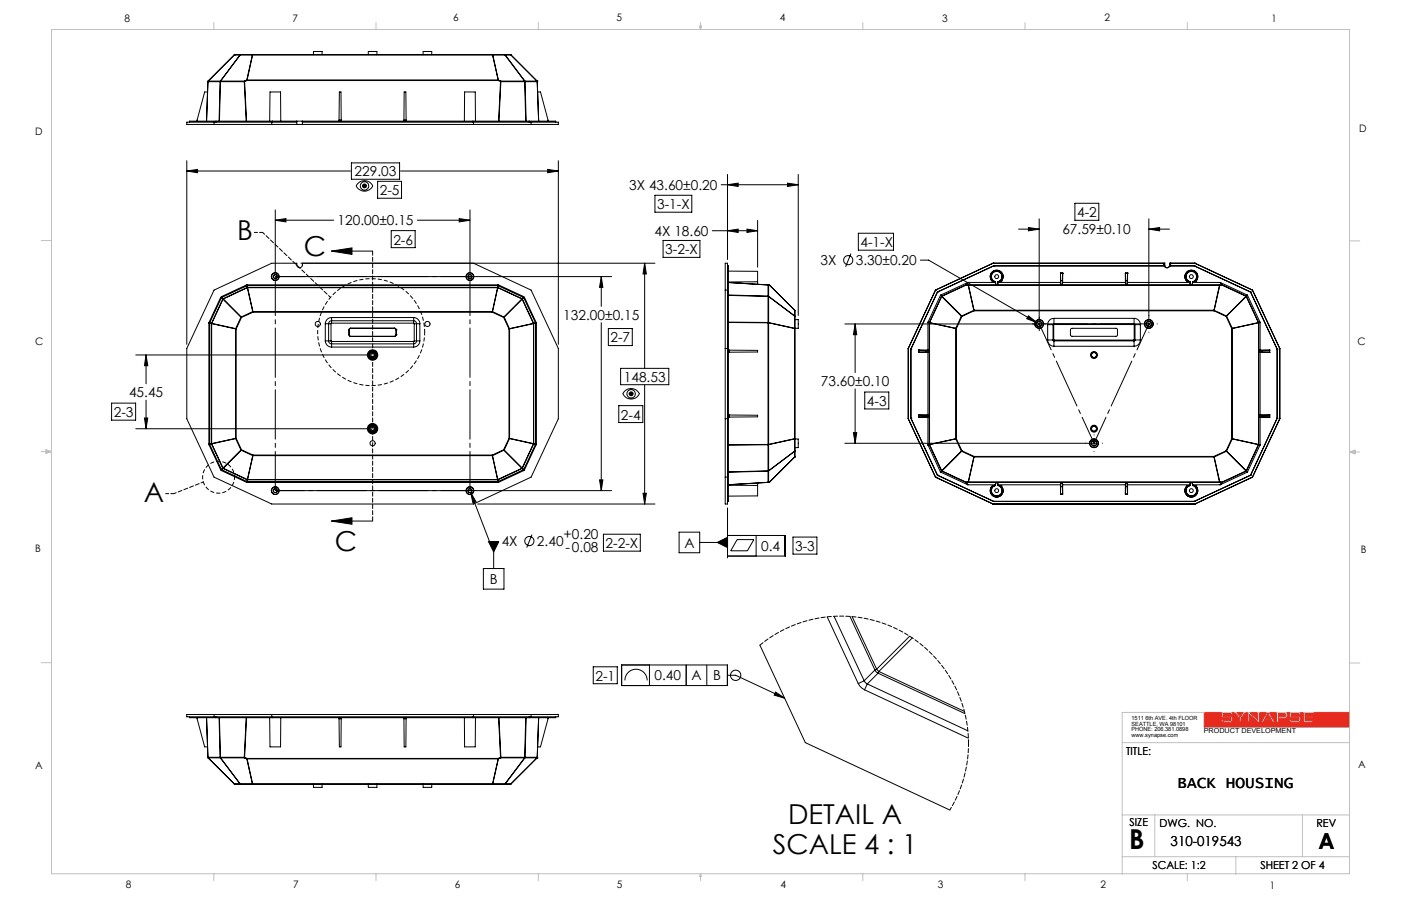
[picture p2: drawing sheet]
<svg xmlns="http://www.w3.org/2000/svg" width="432mm" height="279mm" viewBox="0 0 432 279" stroke-linecap="round" stroke-linejoin="round" font-family="sans-serif">
<path d="M381.1 219.7h2.2l-1.1 1.3zM385.1 219.7h2.6v2.3zM390.8 220l.8 1.5h-1.7zM381.9 222.8v-1.4l-1.5-1.7h-.8l.2 .8h-.5v-.5h-2.3v.9h2l.7 .3v1.3l-.2 .2-2.2 .1-.6-.2-.2-.8h.5v.5h2.3v-.9l-2.5-.1-.3-.7 .2-.9h-5.5v4.5h44.7v-4.5h-11.1v.3h-2.6v.9h2.6v.4h-2.6v1h2.6v.5h-3.1M381.9 222.8h.1M381.9 222.8h.6v-1.4l1.5-1.7h.6v3.1M384.6 222.8h.6l-.1-2.5 2.8 2.5h.3v-3.1h2.2l-1.7 3.1h.6l.4-.8h2.1l.5 .8h.6l-1.7-3.1h2.2v3.1h.6v-1.3l2.5-.1 .2-.5-.2-1.2h1.2l-.2 .9 .3 .7 2.5 .1v.9h-2.3v-.5h-.5l.2 .8 .6 .2 2.2-.1 .2-.2v-1.3l-.7-.3h-2v-.9h2.3v.5h.5l-.2-.8h1.1v3.1M384.6 222.8h.1M394 220h2l.1 .9-2.1 .2zM401.7 222.8h.1" fill="none" stroke="#e62b1e" stroke-width=".31"/>
<g fill="none" stroke="#c0c0c0" stroke-width=".31">
<path d="M15.9 9.1h400v260.4h-400zM65.9 6.9v2.2M115.9 6.9v2.2M165.9 6.9v2.2M215.6 8h.6l-.3 1.1zM215.7 8l.2 1.1M215.9 6.9v2.2M216 8l-.1 1.1M265.9 6.9v2.2M315.9 6.9v2.2M365.9 6.9v2.2M12.7 74.2h3.2"/>
<path d="M415.9 74.3h3.2M12.7 139.3h3.2M14.2 139.1l1.7 .2M14.2 138.7l1.7 .6-1.7 .5zM15.9 139.3l-1.7 .3M415.9 139.4h3.2M415.9 139.4l1.8-.6v1.2zM415.9 139.4l1.8 .3M417.7 139.2l-1.8 .2M12.7 204.4h3.2M415.9 204.5h3.2M415.9 219.7h-70v49.9"/>
<path d="M345.9 229h70M345.9 251.3h70M355.9 251.3v12.9M401.4 251.3v12.9M65.9 269.5v2.1M115.9 269.5v2.1M165.9 269.5v2.1M215.9 269.5v2.1M215.9 269.5l.3 .8h-.6zM265.9 269.5v2.1M315.9 269.5v2.1M345.9 264.2h70"/>
<path d="M365.9 269.5v2.1M380.9 264.2v5.4"/>
</g>
<path d="M191.3 113.6h14.8v5h-14.8z" fill="none" stroke="#000" stroke-width=".31"/>
<path d="M371.2 219.7v4.5h44.7v-4.5h-11.1v.3h-2.6v.9h2.6v.4h-2.6v1h2.6v.5h-3.1v-3.1h-1.1l.2 .8h-.5v-.5h-2.3v.9h2.2l.5 .2 .1 1.3-.5 .4h-2.3l-.3-.2-.2-.8h.5v.5h2.3v-.9l-2.6-.1-.2-.5 .2-1.1h-1.2l.2 1.4-.3 .4h-2.4v1.3h-.6v-3.1h-2.2l1.7 3.1h-.6l-.5-.8h-2.1l-.4 .8h-.6l1.7-3.1h-2.2v3.1h-.3l-2.7-2.5v2.5h-.6v-3.1h-.6l-1.5 1.7v1.4h-.6v-1.4l-1.5-1.7h-.8l.2 .8h-.5v-.5h-2.3v.9h2.2l.5 .2 .1 1.3-.5 .4h-2.3l-.4-.3-.1-.7h.5v.5h2.3v-.9l-2.6-.1-.2-.4 .2-1.2zM381.1 219.7l1.1 1.3 1.1-1.3zM385.1 219.7l2.6 2.3v-2.3zM390.8 220l-.9 1.5h1.7zM394 220v1.1l2.1-.1-.1-1z" fill-rule="evenodd" fill="#e62b1e"/>
<g fill="none" stroke="#000" stroke-width=".31">
<path d="M72.2 16.9h.1M72.2 16.9h83.4M72.2 16.9l-8.1 8.1M74 16.9h.1M74 16.9l-6.1 8.1M74 16.9l-6 8.1M77.8 16.9h.1M77.8 16.9l-1.7 7.8M77.9 16.9l-1.7 7.8M96.6 16.9v-1h2.7v1M113.5 16.9v-1h2.7v1M130.4 16.9v-1h2.7v1"/>
<path d="M151.8 16.9h.1M151.8 16.9l1.7 7.8M151.9 16.9l1.7 7.8M155.6 16.9h.1M155.6 16.9l6.1 8.1M155.7 16.9h1.7M155.7 16.9l6.1 8.1M157.3 16.9h-85.1M157.3 16.9h.1M157.3 16.9h.2M157.4 16.9h.1M157.4 16.9l8.1 8.1"/>
<path d="M157.5 16.9l8 8.1M64 28.4h-.9l-2.4 9M64.1 25.2h3.7M64.1 25.2l-.5 12.2M64.1 25v.2M64.1 25h.1M64.2 25l-.1 .2M64.2 25h11.1M66 37.7v.7M66.6 37.4v.3M67.8 25.2h.1M67.8 25.2l-.3 12.2"/>
<path d="M67.9 25l-.1 .2M67.9 25h.1M67.9 25.2l-.3 12.2M67.9 25.2h7.4M68 25l-.1 .2M75.3 25.2l.6 12.2M75.3 25l.1 .2M75.3 25v.2M75.4 25.2h-.1M75.4 25.2l.6 12.2M76.1 24.7l.1 .1M76.1 24.7h.1"/>
<path d="M76.1 24.7l-.8 .3M76.2 24.7v.1M76.2 24.8l-.8 .4M76.2 24.8h77.3M76.2 24.7h77.3M83.1 37.4l.1-9h3.3v9M83.7 37.7v.7M83.9 37.4v.3M91.4 37.7h.1M91.4 37.7h-33.8v.7h33.9M91.4 37.7l.1 .7M91.5 37.4h1.7"/>
<path d="M91.5 38.4h1.7M91.5 37.4v.3M91.5 37.4h-33.1v.3M93.2 37.4v.3h78.9v.7h-78.9M93.2 37.4h78.1v.3M93.2 37.7v.7M104.5 37h.7M104.5 37v.4M104.5 37l.1-8.6h.5l.1 8.6M105.2 37v.4M124.5 37h.7M124.5 37v.4"/>
<path d="M124.5 37l.1-8.6h.5l.1 8.6M125.2 37v.4M143.1 37.4l.1-9h3.3v9M145.8 37.4v.3M145.9 37.7v.7M153.5 24.7h.1M153.5 24.7v.1M153.5 24.8l.8 .4M153.6 24.7l-.1 .1M153.6 24.7l.7 .3M154.3 25.2h.1M154.3 25.2l-.6 12.2"/>
<path d="M154.3 25v.2M154.3 25l.1 .2M154.3 25h7.4M154.4 25.2l-.6 12.2M154.4 25.2h7.3M161.7 25v.2M161.7 25h.1M161.7 25.2h.1M161.7 25.2l.3 12.2M161.8 25v.2M161.8 25h3.7M161.8 25.2h3.8"/>
<path d="M161.8 25.2l.4 12.2M163.1 37.4v.3M163.7 37.7v.7M165.5 25l.1 .2M165.5 25h.1M165.6 25.2h.1M165.6 25.2l.4 12.2M165.7 28.4h.9l2.3 9M57.6 49.6v56.6M57.6 52.7h50.4M57.6 52.7l3.3-.5v1.1zM108.3 50.2h14.9v5.1h-14.9z"/>
<path d="M110.2 56.7a2.85 2.85 0 0 1 4.7 .6 2.83 2.83 0 0 1-2.6 1.6 2.83 2.83 0 0 1-2.5-1.6zM116.4 55.9h7.4v5.2h-7.4zM123.5 52.7h48.6M168.8 52.2l3.3 .5-3.3 .6zM172.1 49.6v56.6M222.3 57h23.7M224.2 53.8v26.1M224.2 57l3.3-.5v1zM242.7 56.5l3.3 .5-3.3 .5zM246 53.8v43.5M84.8 67.9l3.3-.5v1zM84.8 64.7v19.3"/>
<path d="M84.8 67.9h18M102.1 77.4h12.7M102.1 77.4l6.4-1v2.1zM120.6 71.1h7.4v5.3h-7.4zM128.6 67.9h16.3M141.5 67.4l3.4 .5-3.4 .5zM144.9 64.7v19.3M201.9 60.2h11.3v5.2h-11.3zM204.4 74.2h11.3v5.2h-11.3zM219.5 71.2h14M224.2 71.2l3.3-.5v1zM230.2 70.7l3.3 .5-3.3 .5z"/>
<path d="M233.5 68v14.4M262.3 78.2l-1.7 4.1M264.5 71.9h10.9v5.3h-10.9zM313.9 70.7h6.4M317 70.2l3.3 .5-3.3 .5zM320.3 67.5v33.7M331.3 62.7h7.4v5.2h-7.4zM354.1 67.5v33.7M354.1 70.7h6.3M354.1 70.7l3.3-.5v1zM64.4 99.7h.2M64.4 99.7v37.2"/>
<path d="M64.4 99.4v.3M64.4 99.4l.2 .2M64.6 99.6v.1M64.6 99.7v37.2M64.6 99.7l.6 .1M64.6 99.6l.6 .1M65.2 99.8h.1M65.2 99.8v37M65.2 99.7v.1M65.2 99.7h.1M65.2 99.8l7.4 1.6M65.3 99.7l-.1 .1"/>
<path d="M65.3 99.7l7.3 1.7M68 91.7l.2 .1M68 91.7l-3.6 7.7M68.2 91.8l-3.6 7.8M68.2 91.8l.5 .5M68.3 91.5l-.3 .2M68.3 91.5l.1 .2M68.4 91.7l-.2 .1M68.4 91.7l.4 .4M68.7 92.3h.1M68.7 92.3l-3.5 7.4M68.7 92.3l-3.4 7.4"/>
<path d="M68.7 92.3l5.6 5.5M68.8 92.1l-.1 .2M68.8 92.1h.1M68.8 92.2l-.1 .1M68.8 92.2l5.6 5.6M74.3 97.8l.1 .1M74.3 97.8l-1.7 3.6M74.4 97.8h-.1M74.4 97.8v.1M74.4 97.9l-1.6 3.5M76 87.9l.1 .2M76 87.9l-7.7 3.6"/>
<path d="M76.1 88.1l-7.7 3.6M76.1 88.1l.1 .6M76.2 87.8l-.2 .1M76.2 87.8v.3M76.2 88.1h-.1M76.2 88.7h.1M76.2 87.8h77.3M76.2 88.1h77.3M76.2 88.1l.1 .6M76.2 88.7l-7.4 3.4M76.2 88.7l1.7 7.4M76.3 88.7h.1"/>
<path d="M76.3 88.7h77.1M76.3 88.7l1.7 7.4M77.9 96.1h.1M77.9 96.1l.1 .2M77.9 96.1l-3.5 1.7M78 96.1v.2M78 96.1h73.7M78 96.3h73.7M78 96.3l-3.6 1.6M86.1 85.3h102.4M92.7 81.2h109.2M93.2 81.2a.97 .97 0 0 1-.9 1.4 .97 .97 0 0 1-.8-1.4h-7.8l-17.7 8.3-8.4 18v21.7l8.4 17.9 17.7 8.3h62.2l17.8-8.3 8.4-17.9v-21.7l-8.4-18-17.8-8.3"/>
<path d="M100.3 99.8h1M100.3 99.8v5.3M101.3 99.8h.7M101.3 99.8v5.3M102 99.8v5.3M102.2 99.7l-.2 .1M102.2 98.9a.9 .9 0 0 0-.9 .9M102.2 98.9v.8M102.2 97.9a1.93 1.93 0 0 0-1.9 1.9M102.2 97.9v1M102.2 99.7h25.3M102.2 98.9h25.3"/>
<path d="M102.2 97.9h25.3M127.5 99.7l.2 .1M127.5 98.9v.8M127.5 98.9a.9 .9 0 0 1 .9 .9M127.5 97.9v1M127.5 97.9a1.93 1.93 0 0 1 1.9 1.9M127.7 99.8h.7M127.7 99.8v5.3M128.4 99.8h1M128.4 99.8v5.3M129.4 99.8v5.3M151.7 96.1h.1"/>
<path d="M151.7 96.1v.2M151.7 96.3l3.5 1.6M151.8 96.1l-.1 .2M151.8 96.1l3.5 1.7M153.4 88.7h.1M153.4 88.7l-1.7 7.4M153.4 88.7l7.5 3.5M153.4 88.7l-1.6 7.4M153.5 87.8l.2 .1M153.5 87.8v.3M153.5 88.1h.1M153.5 88.7h-.1"/>
<path d="M153.5 88.1l-.1 .6M153.5 88.7l7.4 3.4M153.6 88.1l7.7 3.6M153.6 88.1l-.1 .6M153.7 87.9l-.1 .2M153.7 87.9l7.7 3.6M155.2 97.9l1.7 3.5M155.3 97.8h.1M155.3 97.8l-.1 .1M155.4 97.8l-.2 .1M155.4 97.8l1.6 3.6M160.9 92.2v.1"/>
<path d="M160.9 92.1h.1M160.9 92.2l-5.6 5.6M160.9 92.1l.1 .2M160.9 92.3l3.5 7.4M161 92.3h-.1M161 92.3l3.5 7.4M161.3 91.7l.1 .1M161.3 91.7l-.4 .4M161.4 91.5l.2 .2M161.4 91.5l-.1 .2M161.4 91.8l3.6 7.8M161.4 91.8l-6 6"/>
<path d="M161.6 91.7l-.2 .1M161.6 91.7l3.6 7.7M164.4 99.7v.1M164.4 99.7l-7.4 1.7M164.5 99.7h.1M164.4 99.8h.1M164.4 99.8v37M164.4 99.8l-7.3 1.6M164.5 99.7v.1M164.5 99.8v37M165 99.6l.1 .1M165 99.6l-.5 .1"/>
<path d="M165.1 99.7h.2M165.1 99.7v37.2M165.1 99.7l-.6 .1M165.2 99.4l.1 .3M165.2 99.4l-.2 .2M165.3 99.7v37.2M185.3 85.3l.5 3.3h-1zM185.3 85.3v9.2M185.3 99.5v51.8M198.7 81.2v32.4M198.7 81.2l.5 3.3h-1zM223.5 81.2h.7v74.2h-.7z"/>
<path d="M223.5 89.5h.7M224.2 82h.3v72.6h-.3M224.2 90.1h.3M224.5 83.6l9 .1v3.2M224.5 99.3l12.2 .1M224.5 99.4l12.2 .2M224.5 91.1l12.2 .3M224.5 91l12.2 .3M224.5 87.1l12.2 .8M233.5 86.9l-9 .1M233.5 86.9v.8M236.7 99.4v.2"/>
<path d="M236.7 99.6h.2M236.7 99.4l.2 .1M236.7 91.3v.1M236.7 91.3l.2 .1M236.7 87.9h.2M236.7 87.9h.1M236.7 87.9h.4M236.7 87.9v3.4M236.7 91.4v8M236.7 99.6v37.5M236.9 99.5v.1M236.9 91.4h-.2"/>
<path d="M236.9 87.9v60.8M236.9 99.6l8 1.7M236.9 99.5l8 1.7M236.9 91.4l8 6.1M236.9 87.9l.3 .1M237.1 87.9l.1 .1M237.1 87.9h.1M237.2 87.9v.1M237.2 87.9l7.7 7.8M244.9 97.4h.1M244.9 95.7l.1 .1M244.9 95.7h.1"/>
<path d="M244.9 95.7v45.2M244.9 97.5h.1M245 98.6h1v2.6h-1M245 95.8v45M260.4 99.9h61.2M263.6 99.9l.5 3.3h-1.1zM263.6 99.9v15M283.7 80.2h2.5l33.4 19.3M286 99.4l.4 .2M286 99.4v8.6M286 99.3v.1M286 99.3l.5 .1"/>
<path d="M286.4 99.6h.1M286.4 99.6v37.5M286.5 99.4l-.1 .2M286.5 99.4v.1M286.5 99.5v.1M286.5 99.6l8.1 1.7M286.5 99.5l8.1 1.7M286.5 99.6v37.5M288.3 89.5h.1M288.3 89.5l-8.4 18v21.6l8.4 18M288.9 90.1h.1M288.9 90.1l-8.2 17.6"/>
<path d="M289.8 91.1l6.5 6.4M289.8 91.1l-3.8 8.2M290 91l-.2 .1M290 91l6.4 6.4M290.2 91.4h.1M290.2 91.4l-3.7 8M290.2 91.4l-3.7 8.1M290.3 91.3l-.1 .1M290.3 91.3v.1M290.3 91.4h-.1M296.3 97.5l.2 .1M296.3 97.5l-1.7 3.7"/>
<path d="M296.4 97.4l.1 .2M296.4 97.4l-.1 .1M296.5 97.6l-1.8 3.7M297.6 87.9h.1M297.6 87.9l-7.3 3.4M297.7 87.9l-7.4 3.5M297.7 87.9l.7 .1M297.7 87.9h.1M297.7 87.9h78.9M298.2 87.1l-.6 .8M298.2 87.1l-8.2 3.9M298.3 87.1h-.1"/>
<path d="M298.3 87.1l-.6 .8M298.3 87.1h8.4M298.4 88l1.7 7.7M298.5 87.9l-.1 .1M298.5 87.9l1.7 7.8M298.5 87.9h77.3M300.1 95.7l.1 .1M300.1 95.7l-3.7 1.7M300.2 95.7v.1M300.2 95.7h-.1M300.2 95.8l-3.7 1.8M300.2 95.8h74"/>
<path d="M300.2 95.7h74M305.9 86.8a1.98 1.98 0 0 1-.1-2.9 1.98 1.98 0 0 1 2.8 0 1.98 1.98 0 0 1-.1 2.9M305.9 86.8h.1M306.1 81.2h.1M306.1 81.2h52.7M306.1 81.2l-17.8 8.3M306.1 86.6l.6 .4M306.1 86.6a1.71 1.71 0 0 1-.2-2.5 1.71 1.71 0 0 1 2.5 0 1.71 1.71 0 0 1-.1 2.5M306.1 86.7l-.2 .1M306.1 86.7h.1M306.1 86.6v.1M306.2 82h.1"/>
<path d="M306.2 82h52.6M306.2 82l-17.3 8.1M306.7 87.1l.1 .6M306.7 87v.1M306.8 86.9a1.62 1.62 0 0 1-1-2.5 1.62 1.62 0 0 1 2.7 0 1.62 1.62 0 0 1-1 2.5M306.8 86.9l-.1 .1M306.8 87.7h.7M306.8 86.9v.8M307.5 86.9l.1 .1M307.5 86.9v.8M307.6 87.1h19.2M307.6 87.1l-.1 .6"/>
<path d="M307.6 87v.1M308.3 86.6l-.7 .4M308.3 86.7l.2 .1M308.3 86.7h.1M308.3 86.6v.1M308.5 86.8h.1M317 97.4l2.6 2.1-3.2-1.2zM324.8 98.2a1.93 1.93 0 0 0-1.9 1.9M324.8 98.2v1.6M324.8 99.8l-.2 .3M324.8 99.8v.3M324.8 98.2h24.7"/>
<path d="M324.8 99.8h24.7M326.8 84.2h.1M326.8 87.1l.1 .6M326.8 84.2h.7M326.8 84.2l.1 2.4M326.8 84.2v2.9M326.9 87.7h.5M326.9 86.6h.5M326.9 86.6v1.1M327.4 86.6v1.1M327.5 84.2h.1M327.5 87.1h19.4v.6"/>
<path d="M327.5 87.1l-.1 .6M327.5 84.2v2.9M327.5 84.2l-.1 2.4M346.9 84.2h.1M346.9 84.2v3.5M346.9 84.2h.6M346.9 84.2v2.4h.5M346.9 87.7h.5M347.4 86.6v1.1M347.5 84.2h.1M347.5 87.1h19.2M347.5 87.1l-.1 .6"/>
<path d="M347.5 84.2v2.9M347.5 84.2l-.1 2.4M349.5 98.2a1.93 1.93 0 0 1 2 1.9M349.5 99.8l.3 .3M349.5 98.2v1.6M349.5 99.8v.3M352.8 99.9h2.6M358.8 81.7v.3M358.8 81.7h.1M358.8 81.7a.88 .88 0 0 0 .9 .9 .88 .88 0 0 0 .9-.9M358.8 81.2h.1M358.8 81.2v.5"/>
<path d="M358.8 82a.9 .9 0 0 0 .9 .6 .9 .9 0 0 0 .8-.6M358.8 82h.1M360.5 82h.1M360.5 82h7.6M360.6 81.7l-.1 .3M360.6 81.7h.1M360.6 81.2h.1M360.6 81.2h7.7M360.6 81.2v.5M365.9 86.8a1.98 1.98 0 0 1-.1-2.9 1.98 1.98 0 0 1 2.8 0 1.98 1.98 0 0 1-.1 2.9M365.9 86.8h.1M366.1 86.6l.6 .4"/>
<path d="M366.1 86.6a1.72 1.72 0 0 1-.2-2.5 1.72 1.72 0 0 1 2.5 0 1.72 1.72 0 0 1-.1 2.5M366.1 86.7l-.2 .1M366.1 86.7h.1M366.1 86.6v.1M366.7 87.1l.1 .6M366.7 87v.1M366.8 86.9a1.62 1.62 0 0 1-1-2.5 1.62 1.62 0 0 1 2.7 0 1.62 1.62 0 0 1-1 2.5M366.8 86.9l-.1 .1M366.8 87.7h.7M366.8 86.9v.8M367.5 86.9l.1 .1M367.5 86.9v.8"/>
<path d="M367.6 87.1h8.4M367.6 87.1l-.1 .6M367.6 87v.1M368.1 82h.1M368.1 82l17.3 8.1M368.3 86.6l-.7 .4M368.3 86.7l.2 .1M368.3 86.7h.1M368.3 81.2h.1M368.3 86.6v.1M368.3 81.2l17.7 8.3M368.5 86.8h.1"/>
<path d="M374.2 95.7v.1M374.2 95.7h.1M374.2 95.8l3.7 1.8M374.2 95.7l3.8 1.7M375.8 87.9l.2 .1M375.8 87.9l-1.6 7.8M376 88l-1.8 7.7M376 87.1h.1M376 87.1l.6 .8M376.1 87.1l.6 .8M376.1 87.1l8.3 3.9M376.6 87.9h.1"/>
<path d="M376.7 87.9l-.7 .1M376.7 87.9l7.3 3.5M376.7 87.9h.1M376.7 87.9l7.4 3.4M377.9 97.6l1.7 3.7M378 97.4l-.1 .2M378 97.4v.1M378 97.5l-.1 .1M378 97.5l1.8 3.7M384 91.4h.1M384.1 91.3l.1 .1M384.1 91.3l-.1 .1"/>
<path d="M384.1 91.4h.1M384.1 91.4l-6.1 6.1M384.1 91.4l3.7 8.1M384.2 91.4l3.7 8M384.4 91l.1 .1M384.4 91l-6.4 6.4M384.5 91.1l-.3 .3M384.5 91.1l3.8 8.2M385.4 90.1h.1M385.4 90.1l8.2 17.6M386 89.5h.1M386 89.5l8.4 18v21.7l-8.4 17.9"/>
<path d="M387.8 99.5l.1 .1M387.8 99.5l-8 1.7M387.9 99.6h.1M387.9 99.6l-8.1 1.7M387.9 99.6v37.5M387.9 99.4v.2M387.9 99.4l-.1 .1M388.3 99.3l.1 .1M388.3 99.3l-.4 .1M388.4 99.4l-.5 .2M388.4 99.4v8.6M41.8 109.5h71.8"/>
<path d="M45 109.5v8.9M45 109.5l.5 3.3h-1zM72.6 101.4h.2M72.6 101.4v33.8M72.6 101.4h.1M72.8 101.4v33.8M100.3 105.1h1M100.3 105.1a1.93 1.93 0 0 0 1.9 1.9M101.3 105.1a.9 .9 0 0 0 .9 .9M101.3 105.1h.7M102 105.1l.2 .2M102.2 105.3v.7"/>
<path d="M102.2 106v1M102.2 105.3h25.3M102.2 106h25.3M102.2 107h25.3M107.6 103.2l.5 .6M107.6 103.2h.1M107.6 101.7v1.5M107.6 101.7h.1M107.6 103.2l.5 .5M108.1 101.2l-.5 .5M108.1 101.2h.1M108.1 103.7v.1"/>
<path d="M108.1 101.2h13.5M108.1 103.8h13.5M108.1 103.7h13.5M121.6 101.2l.4 .2 .1 .3M121.6 101.2l.5 .5M121.6 101.2h.1M121.6 103.7v.1M122.1 103.2l-.5 .6M122.1 103.2l-.5 .5M122.1 103.2h.1M122.1 101.7h.1M122.1 101.7v1.5"/>
<path d="M127.5 105.3v.7M127.5 106v1M127.7 105.1h.7M127.7 105.1l-.2 .2M128.4 105.1a.9 .9 0 0 1-.9 .9M128.4 105.1h1M129.4 105.1a1.93 1.93 0 0 1-1.9 1.9M156.9 101.4h.2M156.9 101.4v33.8M157 101.4h.1M157 101.4h-.1M157.1 101.4v33.8"/>
<path d="M187.5 101.3h7.4v5.3h-7.4zM198.7 118.6v36.8M223.5 107.5h.7M224.2 107.7h.3M224.5 108h.3M224.5 108.6h.3M224.8 108l8.7 .1v.4l-8.7 .1M224.8 108v.6M244.9 101.2v.1M263.6 119.9v16.8M280.7 107.7h.1M280.7 107.7v21.3"/>
<path d="M283.1 108.6h.1M283.1 108h.1M283.1 108h2.9M283.1 108.6h2.9M283.1 108l2.3 .1M283.1 108v.6M285.4 108.5h.9M285.4 108.1h.9M285.4 108.1v.4M285.4 108.5l-2.3 .1M286 108.6v19.4M286 108l.3 .1"/>
<path d="M286.3 108.1v.4M286.3 108.5l-.3 .1M294.6 101.2l.1 .1M294.6 101.3h.1M294.6 101.2v.1M294.6 101.3v34M294.7 101.3v34M322.9 104.8a1.93 1.93 0 0 0 1.9 2M322.9 104.8h1.7M322.9 100.1h1.7M322.9 100.1v4.7M324.6 104.8l.2 .3"/>
<path d="M324.6 100.1h.2M324.6 104.8h.2M324.6 100.1v4.7M324.8 104.8v.1M324.8 100.1v4.7M324.8 105.1v1.7M324.8 104.9v.2M324.8 100.1h.1M324.8 106.8h24.7M324.8 105.1h24.7M324.8 104.9h24.7M324.8 100.1h24.7"/>
<path d="M330 101.5l.3-.3h13.7l.4 .4v1.7l-.4 .4h-13.7l-.4-.5zM349.5 105.1v1.7M349.5 104.9v.2M349.5 100.1h.1M349.6 100.1h.2M349.6 104.8h.2M349.6 104.8l-.1 .1M349.6 100.1v4.7M349.8 104.8l-.3 .3M349.8 104.8h1.7M349.8 100.1h1.7M349.8 100.1v4.7"/>
<path d="M351.5 104.8a1.93 1.93 0 0 1-2 2M351.5 100.1v4.7M379.6 101.3h.2M379.6 101.3v34M379.8 101.2l-.2 .1M379.8 101.2v.1M379.8 101.3v34M388.1 108.1v.4M388.1 108.5l.3 .1M388.1 108.5h.8M388.1 108.1h.8M388.4 108h2.9"/>
<path d="M388.4 108.6h2.9M388.4 108.6v19.4M388.4 108l-.3 .1M388.9 108.5l2.4 .1M388.9 108.1v.4M391.3 108.6h.1M391.3 108h.1M391.3 108v.6M391.3 108l-2.4 .1M393.6 107.7h.1M393.6 107.7v21.3M34.4 124.3h7.4v5.3h-7.4z"/>
<path d="M41.8 132.2h71.8M44.5 128.9h1l-.5 3.3zM45 123.4v8.8M64.4 136.9v.3M64.4 136.9h.2M64.4 137.2l3.6 7.7M64.6 136.9v.2M64.6 137.1l-.2 .1M64.6 137.1l3.6 7.7M65.2 136.8v.1M65.2 136.8h.1M65.2 136.8l-.6 .1"/>
<path d="M65.2 136.9l-.6 .2M65.2 136.9l3.5 7.5M65.3 136.9h-.1M65.3 136.9l3.4 7.4M72.6 135.2v.1M72.6 135.2h.2M72.6 135.2l-7.4 1.6M72.6 135.3l-7.3 1.6M72.6 135.3l1.7 3.5M72.8 135.2l-.2 .1M72.8 135.2l1.6 3.5M74.3 138.8l.1 .1"/>
<path d="M74.3 138.8l-6.1 6M74.4 138.9l-5.6 5.5M74.4 138.9l3.5 1.6M74.4 138.7v.2M74.4 138.7l-.1 .1M74.4 138.7l3.6 1.6M155.2 138.7l.1 .2M155.2 138.7l.2 .1M155.2 138.7l-3.5 1.6M155.3 138.9l-3.5 1.6M155.3 138.9l5.6 5.5M155.4 138.8l-.1 .1"/>
<path d="M155.4 138.8l6 6M156.9 135.2h.2M156.9 135.2l.1 .1M156.9 135.2l-1.7 3.5M157 135.3l7.4 1.6M157 135.3l-1.6 3.5M157.1 135.2l-.1 .1M157.1 135.2l7.3 1.6M164.4 136.9h.1M164.4 136.9l-3.5 7.4M164.4 136.8h.1M164.5 136.9l.5 .2"/>
<path d="M164.5 136.9l-3.5 7.5M164.5 136.8v.1M164.5 136.8l.6 .1M165 137.1l.2 .1M165 137.1l-3.6 7.7M165.1 136.9l-.1 .2M165.1 136.9h.2M165.2 137.2l-3.6 7.7M165.3 136.9l-.1 .3M190.7 125.1h7.4v5.2h-7.4zM192 121.4a2.81 2.81 0 0 0 2.5 1.6 2.81 2.81 0 0 0 2.6-1.5 2.83 2.83 0 0 0-2.6-1.7 2.83 2.83 0 0 0-2.6 1.7M224.2 129.1l-.7 .1"/>
<path d="M224.2 129h.3M224.5 128h.3M224.5 128.6h.3M224.8 128l8.7 .1v.5h-8.7M224.8 128v.6M236.7 137.1v.1M236.7 137.1h.2M236.7 137.2v8M236.7 137.1l-12.2 .1M236.7 137.2l-12.2 .1M236.9 137.1l-.2 .1M244.9 135.3h.1"/>
<path d="M244.9 135.3l-8 1.8M244.9 139.1l-8 6.1M245 139l-.1 .2zM245 135.4h1v2.6h-1M260.4 136.7h78.1M263 133.4h1.1l-.5 3.3zM266.5 120.9h7.4v5.2h-7.4zM280.7 129h.1M280.7 129l8.2 17.5M283.1 128h.1M283.1 128.6h.1M283.1 128h2.9"/>
<path d="M283.1 128.6h2.9M283.1 128l2.3 .1M283.1 128v.6M285.4 128.6h.9M285.4 128.1h.9M285.4 128.1v.5M285.4 128.6h-2.3M286 137.2v.1M286 128.6v8.6M286 128l.3 .1M286 137.3l3.8 8.2M286.3 128.6h-.3"/>
<path d="M286.3 128.1v.5M286.4 137.1l.1 .1M286.4 137.1h.1M286.4 137.1l-.4 .1M286.5 137.2l3.7 8M286.5 137.2l-.5 .1M286.5 137.1h.1M286.5 137.1v.1M286.5 137.1l3.7 8.1M294.6 135.3h.1M294.6 135.3v.1M294.6 135.4l1.7 3.7"/>
<path d="M294.6 135.4l-8.1 1.7M294.6 135.3l-8.1 1.8M294.7 135.3l-.1 .1M294.7 135.3l1.8 3.7M296.3 139.1l.1 .1M296.3 139.1l-6.1 6.1M296.4 139.2l3.7 1.7M296.4 139.2l-6.4 6.4M296.5 139l-.1 .2M296.5 139l-.2 .1M296.5 139l3.7 1.8M337.2 135.4v2.6"/>
<path d="M377.9 139l.1 .1M377.9 139l.1 .2M377.9 139l-3.7 1.8M378 139.2l-3.8 1.7M378 139.2l6 6M378 139.1v.1M378 139.1l6.5 6.4M379.6 135.3l.2 .1M379.6 135.3h.2M379.6 135.3l-1.7 3.7M379.8 135.3v.1M379.8 135.4l-1.8 3.7"/>
<path d="M379.8 135.3l8.1 1.8M387.8 137.1l.1 .1M387.8 137.1l-3.7 8.1M387.9 137.1h-.1M387.9 137.1h.1M387.9 137.2l-3.7 8M387.9 137.2l.4 .1M387.9 137.1v.1M387.9 137.1l.5 .1M388.1 128.1v.5M388.1 128.6h.3M388.1 128.6h.8"/>
<path d="M388.1 128.1h.8M388.3 137.3l-3.8 8.2M388.4 137.2l-.1 .1M388.4 128h2.9M388.4 128.6h2.9M388.4 128.6v8.6M388.4 128l-.3 .1M388.9 128.1v.5M388.9 128.6h2.4M391.3 128.6h.1M391.3 128h.1M391.3 128v.6"/>
<path d="M391.3 128l-2.4 .1M393.6 129h.1M393.6 129l-8.2 17.5M68 144.9l.3 .2M68.2 144.8l-.2 .1M68.2 144.8l.2 .1M68.3 145.1l7.7 3.6M68.4 144.9l-.1 .2M68.4 144.9l7.7 3.6M68.7 144.4l.1 .1M68.7 144.3v.1M68.7 144.3l.1 .1"/>
<path d="M68.8 144.5l-.4 .4M68.8 144.5l7.4 3.5M68.8 144.4v.1M68.8 144.4l7.4 3.5M76 148.7l.2 .1M76.1 148.5h.1M76.1 148.5l-.1 .2M76.2 148.5v.3M76.2 148h.1M76.2 148.8h77.3M76.2 148.5h77.3M76.2 148l-.1 .5"/>
<path d="M76.2 147.9h.1M76.2 147.9v.1M76.3 147.9v.1M76.3 148l-.1 .5M76.3 148h77.1M76.3 147.9h77.1M77.9 140.5h.1M77.9 140.5l-1.7 7.4M78 140.3l-.1 .2M78 140.3v.2M78 140.5h73.7M78 140.5l-1.7 7.4"/>
<path d="M78 140.3h73.7M86.1 151.3h102.4M145.1 151.9l5.8 15.1h2.5M145.1 151.9l1.6 2.9-.9 .3zM147.2 155.4h54.7M151.7 140.5h.1M151.7 140.3l.1 .2M151.7 140.3v.2M151.7 140.5l1.7 7.4M151.8 140.5l1.6 7.4M153.4 148h.1M153.4 147.9v.1"/>
<path d="M153.4 147.9h.1M153.4 148l.1 .5M153.4 147.9l.1 .1M153.5 148.5v.3M153.5 148l.1 .5M153.6 148.5l.1 .2M153.6 148.5h-.1M153.7 148.7l-.2 .1M160.9 144.4v.1M160.9 144.4l-7.5 3.5M160.9 144.5l.4 .4M160.9 144.5l-7.4 3.5"/>
<path d="M160.9 144.3l.1 .1M160.9 144.3v.1M161 144.4l-.1 .1M161.3 144.9l.1 .2M161.3 144.9l-7.7 3.6M161.4 145.1l-7.7 3.6M161.4 144.8l-.1 .1M161.4 144.8l.2 .1M161.6 144.9l-.2 .2M184.8 148h1l-.5 3.3zM198.2 152.1h1l-.5 3.3zM223.5 147.1h.7"/>
<path d="M224.2 156.7v15.3M224.2 146.5h.3M224.5 149.6l9 .1M233.5 149.7v3.2l-9 .1M233.5 148.9v.8M236.7 145.2h.2M236.7 145.2v.1M236.7 145.3v3.5M236.7 145.2l-12.2 .3M236.7 145.3l-12.2 .3M236.9 145.2l-.2 .1M236.9 148.7l-12.4 .8"/>
<path d="M236.9 148.7l-.2 .1M237.1 148.7l-.4 .1M237.2 148.6l-.1 .1M237.2 148.6v.1M237.2 148.7h-.1M237.2 148.6l-.3 .1M244.9 140.9h.1M244.9 140.9l-7.7 7.7M245 140.8l-.1 .1M288.3 147.1h.1M288.3 147.1l17.8 8.3M288.9 146.5h.1"/>
<path d="M288.9 146.5l17.3 8.1M289.8 145.5l.2 .1M290 145.6l8.3 3.9M290.2 145.2l.1 .1M290.2 145.2l-.4 .3M290.2 145.2h.1M290.3 145.3l7.3 3.4M290.3 145.2v.1M290.3 145.2l7.4 3.5M297.6 148.7l.1 .1M297.6 148.7l.7 .8M297.7 148.7v.1"/>
<path d="M297.7 148.7h-.1M298.3 149.5h8.4M298.4 148.6l.1 .1M298.4 148.6l-.7 .1M298.5 148.7h.1M298.5 148.7h77.3M298.5 148.7l-.8 .1M300.1 140.9h.1M300.1 140.9l-1.7 7.7M300.2 140.8v.1M300.2 140.8l-.1 .1M300.2 140.8h74"/>
<path d="M300.2 140.9h74M300.2 140.9l-1.7 7.8M305.9 149.8l.2 .1M305.9 149.8a2 2 0 0 0-.2 2.9 2 2 0 0 0 2.9 0 2 2 0 0 0-.1-2.9M305.9 149.8h.1M305.9 149.8a1.98 1.98 0 0 0-.1 2.9 1.98 1.98 0 0 0 2.8 0 1.98 1.98 0 0 0-.1-2.9M306.1 155.4h.1M306.1 155.4h62.2M306.1 150a1.7 1.7 0 0 0-.2 2.5 1.7 1.7 0 0 0 2.5 0 1.7 1.7 0 0 0-.1-2.5M306.1 150h.1M306.1 149.9h.1M306.1 149.9v.1"/>
<path d="M306.2 154.6h.1M306.2 154.6h61.9M306.7 149.6l-.6 .4M306.7 149.6l.1 .1M306.7 149.5v.1M306.8 149.7a1.62 1.62 0 0 0-1 2.5 1.62 1.62 0 0 0 2.7 0 1.62 1.62 0 0 0-1-2.5M306.8 148.9h.7M306.8 148.9l-.1 .6M306.8 148.9v.8M307.5 148.9l.1 .6M307.5 148.9v.8M307.6 149.6l-.1 .1"/>
<path d="M307.6 149.6l.7 .4M307.6 149.5h19.2M307.6 149.5v.1M308.3 150h.1M308.3 149.9h.1M308.3 149.9v.1M308.5 149.8l-.2 .1M308.5 149.8h.1M326.8 149.5v2.9h.7v-2.9M326.9 148.9h.5M326.9 148.9l-.1 .6M326.9 150.1l-.1 2.3h.7l-.1-2.3"/>
<path d="M326.9 150.1h.5M326.9 148.9v1.2M327.4 148.9l.1 .6M327.4 148.9v1.2M346.9 148.9v.6h-19.4M346.9 148.9h.5M346.9 150.1h.5l.1 2.3h-.6zM346.9 148.9v3.5h.6v-2.9M347.4 148.9l.1 .6M347.4 148.9v1.2M347.5 149.5h19.2M365.9 149.8l.2 .1"/>
<path d="M365.9 149.8a2 2 0 0 0-.2 2.9 2 2 0 0 0 2.9 0 2 2 0 0 0-.1-2.9M365.9 149.8h.1M365.9 149.8a1.98 1.98 0 0 0-.1 2.9 1.98 1.98 0 0 0 2.8 0 1.98 1.98 0 0 0-.1-2.9M366.1 150a1.7 1.7 0 0 0-.2 2.5 1.7 1.7 0 0 0 2.5 0 1.7 1.7 0 0 0-.1-2.5M366.1 150h.1M366.1 149.9h.1M366.1 149.9v.1M366.7 149.6l-.6 .4M366.7 149.6l.1 .1M366.7 149.5v.1M366.8 149.7a1.62 1.62 0 0 0-1 2.5 1.62 1.62 0 0 0 2.7 0 1.62 1.62 0 0 0-1-2.5M366.8 148.9h.7"/>
<path d="M366.8 148.9l-.1 .6M366.8 148.9v.8M367.5 148.9l.1 .6M367.5 148.9v.8M367.6 149.6l-.1 .1M367.6 149.6l.7 .4M367.6 149.5h8.4M367.6 149.5v.1M368.1 154.6h.1M368.3 150h.1M368.3 149.9h.1M368.3 155.4h.1"/>
<path d="M368.3 149.9v.1M368.5 149.8l-.2 .1M368.5 149.8h.1M374.2 140.8v.1M374.2 140.9h.1M374.2 140.9l1.6 7.8M374.2 140.9l1.8 7.7M375.8 148.7h.1M375.8 148.7l.8 .1M376 148.6l-.2 .1M376 148.6l.7 .1M376.1 149.5h-.1"/>
<path d="M376.6 148.8l-.6 .7M376.7 148.7l-.1 .1M376.7 148.7h.1M376.7 148.7l-.6 .8M384 145.2l.1 .1M384 145.2l-7.3 3.5M384.1 145.3l-7.4 3.4M384.1 145.3l.3 .3M384.1 145.2h-.1M384.1 145.2h.1M384.2 145.2l-.1 .1M384.4 145.6l-8.3 3.9"/>
<path d="M384.5 145.5l-.1 .1M385.4 146.5h.1M385.4 146.5l-17.3 8.1M386 147.1h.1M386 147.1l-17.7 8.3M102.1 160.7h12.7M102.1 160.7l6.4-1v2zM149 175.3h6.3v6.4h-6.3zM150.6 167h3.1l-1.5 3.2zM152.2 167v8.3M164 164.9l-1.7 4M186 164.7h11.3v5.3h-11.3z"/>
<path d="M209.3 164.1h6.4v6.4h-6.4zM215.7 167.3h8.5M221.1 167.3l3.1-1.6v3.2zM224.2 165.1h17.8v6.4h-17.8M227.2 166.4h5.1l-1.9 3.5h-5.2zM233 165.1v6.4M244.4 165.6h7.4v5.3h-7.4zM234.2 199l14 30 44.5 20.8M255 190.3l9.5 20.5M257.1 190.1l9.2 19.8M262 190.1l7.7 16.5M262.6 190.2l7.6 16.2"/>
<path d="M280.4 196.2l-10.2 10.2M281.2 196.7l-10.3 10.4M182.8 205.6h7.5v5.3h-7.5zM191.6 205.1h32.6v6.3h-32.6zM192.6 209.8a3.4 3.4 0 0 1 3.4-3.4 3.4 3.4 0 0 1 3.5 3.4M200.2 205.1v6.3M211.5 205.1v6.3M217.8 205.1v6.3M224.2 208.2h2.5l15.1 7.1M239 213.4l2.8 1.9-3.2-.9zM264.5 210.8l.5 .8 1.5 1.1M266.3 209.9l-1.8 .9"/>
<path d="M266.3 209.9l1 1M266.5 212.7l31.9 14.9M267.3 210.9l-.8 1.8M267.3 210.9l31 14.5M269.7 206.6l.9 1M269.7 206.6l-3.4 3.3M270.2 206.4l-.5 .2M270.2 206.4l.7 .7M270.6 207.6l-3.3 3.3M270.6 207.6l26.8 12.5M270.9 207.1l-.3 .5M270.9 207.1l26.3 12.3"/>
<path d="M57.6 220.3h114.5v.8h-114.5zM58.4 221.1v.2h112.9v-.2M60.7 221.3l2.4 9h.9M63.6 221.3l.5 12.2M64.1 233.5l.1 .2M64.1 233.5v.2M64.1 233.5h3.7M64.1 233.7h.1M64.1 233.7l8.1 8.1M64.2 233.7h11.1M66 220.3v.8M66.6 221.1v.2"/>
<path d="M67.5 221.3l.3 12.2M67.6 221.3l.3 12.2M67.8 233.5h.1M67.8 233.5l.1 .2M67.9 233.7h.1M67.9 233.7l6.1 8.1M67.9 233.5l.1 .2M67.9 233.5h7.4M68 233.7l6 8.1M75.3 233.5h.1M75.3 233.5v.2M75.3 233.7l.8 .3"/>
<path d="M75.4 233.5l-.1 .2M75.4 233.5l.8 .4M75.9 221.3l-.6 12.2M76 221.3l-.6 12.2M76.1 234h.1M76.1 234l1.7 7.8M76.2 233.9l-.1 .1M76.2 233.9v.1M76.2 233.9h77.3M76.2 234h77.3M76.2 234l1.7 7.8M83.1 221.3l.1 9h3.3v-9"/>
<path d="M83.7 220.3v.8M83.9 221.1v.2M104.5 221.3v.4M104.5 221.7h.7M104.5 221.7l.1 8.6h.5l.1-8.6M105.2 221.3v.4M124.5 221.3v.4M124.5 221.7h.7M124.5 221.7l.1 8.6h.5l.1-8.6M125.2 221.3v.4M143.1 221.3l.1 9h3.3v-9M145.8 221.1v.2"/>
<path d="M145.9 220.3v.8M153.5 233.9l.1 .1M153.5 233.9v.1M153.5 234l-1.7 7.8M153.6 234h.1M153.6 234l-1.7 7.8M153.7 221.3l.6 12.2M153.8 221.3l.6 12.2M154.3 233.5h.1M154.3 233.5v.2M154.3 233.5l-.8 .4M154.3 233.7l-.7 .3"/>
<path d="M154.3 233.7h7.4M154.4 233.5l-.1 .2M154.4 233.5h7.3M161.7 233.7h.1M161.7 233.7l-6.1 8.1M161.7 233.5v.2M161.7 233.5h.1M161.8 233.7h3.7M161.8 233.7l-6.1 8.1M161.8 233.5v.2M161.8 233.5h3.8M162 221.3l-.3 12.2"/>
<path d="M162.2 221.3l-.4 12.2M163.1 221.1v.2M163.7 220.3v.8M165.5 233.7l-8.2 8.1M165.5 233.7h.1M165.5 233.7l-8 8.1M165.6 233.5l-.1 .2M166 221.3l-.4 12.2M168.9 221.3l-2.3 9h-.9M72.2 241.8h85.1M72.2 241.8h.1M72.2 241.8h83.4"/>
<path d="M74 241.8h.1M77.9 241.8h.1M96.6 241.8v1h2.7v-1M113.5 241.8v1h2.7v-1M130.4 241.8v1h2.7v-1M151.8 241.8h.1M155.6 241.8h.1M155.7 241.8h1.8M157.5 241.8h-.2"/>
<circle cx="112.3" cy="57.3" r="1.29"/>
<circle cx="84.8" cy="85.3" r="1.21"/>
<circle cx="84.8" cy="85.3" r="1.13"/>
<circle cx="84.8" cy="85.3" r=".6"/>
<circle cx="97.9" cy="99.9" r=".8"/>
<circle cx="131.7" cy="99.9" r=".8"/>
<circle cx="144.8" cy="85.3" r="1.13"/>
<circle cx="144.8" cy="85.3" r="1.22"/>
<circle cx="144.8" cy="85.3" r=".61"/>
<circle cx="261.4" cy="80.2" r="1.41"/>
<circle cx="307.2" cy="85.3" r=".6"/>
<circle cx="320.3" cy="99.9" r="1.33"/>
<circle cx="320.3" cy="99.9" r="1.34"/>
<circle cx="320.3" cy="99.9" r=".81"/>
<circle cx="320.3" cy="99.9" r=".79"/>
<circle cx="354.1" cy="99.9" r="1.33"/>
<circle cx="354.1" cy="99.9" r="1.34"/>
<circle cx="354.1" cy="99.9" r=".81"/>
<circle cx="354.1" cy="99.9" r=".79"/>
<circle cx="367.2" cy="85.3" r=".6"/>
<circle cx="114.8" cy="109.5" r="1.62"/>
<circle cx="114.8" cy="109.5" r="1.27"/>
<circle cx="114.8" cy="109.5" r=".84"/>
<circle cx="114.8" cy="109.5" r="1.1"/>
<circle cx="114.8" cy="109.5" r=".52"/>
<circle cx="114.8" cy="109.5" r="1.36"/>
<circle cx="337.2" cy="109.5" r="1.07"/>
<circle cx="337.2" cy="109.5" r=".77"/>
<circle cx="337.2" cy="109.5" r=".81"/>
<circle cx="114.8" cy="132.2" r="1.62"/>
<circle cx="114.8" cy="132.2" r=".84"/>
<circle cx="114.8" cy="132.2" r="1.28"/>
<circle cx="114.8" cy="132.2" r="1.1"/>
<circle cx="114.8" cy="136.7" r=".8"/>
<circle cx="114.8" cy="132.2" r=".52"/>
<circle cx="114.8" cy="132.2" r="1.36"/>
<circle cx="194.5" cy="121.4" r="1.3"/>
<circle cx="337.2" cy="136.7" r="1.33"/>
<circle cx="337.2" cy="132.2" r="1.07"/>
<circle cx="337.2" cy="132.2" r=".77"/>
<circle cx="337.2" cy="136.7" r="1.34"/>
<circle cx="337.2" cy="132.2" r=".81"/>
<circle cx="337.2" cy="136.7" r=".81"/>
<circle cx="337.2" cy="136.7" r=".79"/>
<circle cx="84.8" cy="151.3" r="1.21"/>
<circle cx="84.8" cy="151.3" r=".6"/>
<circle cx="84.8" cy="151.3" r="1.12"/>
<circle cx="144.8" cy="151.3" r="1.12"/>
<circle cx="144.8" cy="151.3" r="1.22"/>
<circle cx="144.8" cy="151.3" r=".61"/>
<circle cx="307.2" cy="151.3" r=".6"/>
<circle cx="367.2" cy="151.3" r=".6"/>
<circle cx="163.1" cy="166.9" r="1.42"/>
<circle cx="226.7" cy="208.3" r="1.59"/>
</g>
<g fill="#000">
<path d="M111.7 56.9l-.1 .5h1.5l-.4-.7-.4-.1zM111.6 57.3a.76 .76 0 0 0 .7 .8 .76 .76 0 0 0 .8-.8z"/>
<path d="M102.1 77.4l6.4-1v2.1zM102.1 160.7l6.4-1v2z"/>
<path d="M198.7 81.2l.5 3.3h-1zM198.2 152.1h1l-.5 3.3zM168.8 52.2l3.3 .5-3.3 .6zM57.6 52.7l3.3-.5v1.1zM45 109.5l.5 3.3h-1zM44.5 128.9h1l-.5 3.3zM145.1 151.9l.7 3.2 .9-.3zM224.2 71.2l3.3-.5v1zM230.2 70.7l3.3 .5-3.3 .5zM242.7 56.5l3.3 .5-3.3 .5zM224.2 57l3.3-.5v1zM317 97.4l-.6 .9 3.2 1.2z"/>
<path d="M194 120.9l-.3 .6h1.6l-.5-.7zM193.7 121.4a.78 .78 0 0 0 .8 .8 .78 .78 0 0 0 .8-.8z"/>
<path d="M184.8 148h1l-.5 3.3zM185.3 85.3l.5 3.3h-1zM141.5 67.4l3.4 .5-3.4 .5zM84.8 67.9l3.3-.5v1zM263 133.4h1.1l-.5 3.3zM263.6 99.9l.5 3.3h-1.1zM317 70.2l3.3 .5-3.3 .5zM354.1 70.7l3.3-.5v1z"/>
<path d="M150.6 167l1.6 3.2 1.5-3.2zM221.1 167.3l3.1 1.6v-3.2zM239 213.4l2.8 1.9-3.2-.9z"/>
</g>
<path d="M130.9 102.4a16.5 16.5 0 0 0-24.4-14.4 16.5 16.5 0 0 0-1 28.3 16.5 16.5 0 0 0 25.3-12.7l.1-1.2" fill="none" stroke="#000" stroke-width=".31" stroke-dasharray="1.3 .6" stroke-dashoffset=".3" stroke-linecap="butt"/>
<path d="M72.3 147.2a4.9 4.9 0 0 0-7.3-4.3 4.9 4.9 0 0 0-.3 8.4 4.9 4.9 0 0 0 7.6-3.8v-.3" fill="none" stroke="#000" stroke-width=".31" stroke-dasharray="1.3 .6" stroke-dashoffset=".4" stroke-linecap="butt"/>
<path d="M319 99.9h-.8M320.3 98.6v-.8M321.6 99.9h.8M351.6 99.9h-.1M354.1 97.3h.1M356.6 99.9h.1M320.3 101.2v.8M354.1 102.4v.1M334.7 136.7h-.1M337.2 134.1h.1M337.2 139.2v.1M339.7 136.7h.1" fill="none" stroke="#000" stroke-width=".31" stroke-dasharray="15.2 1.3 1.3 1.3"/>
<path d="M78.4 71.7h2.5M51.1 152.2h2.5" fill="none" stroke="#000" stroke-width=".31" stroke-dasharray="1.3 .6" stroke-dashoffset=".3"/>
<path d="M80.9 71.7l21 20M292.8 249.8l2.4-4.7 1.8-5.2 1.2-5.4 .3-5.2" fill="none" stroke="#000" stroke-width=".31" stroke-dasharray="1.3 .6" stroke-dashoffset=".4"/>
<path d="M114.9 77.4v83.3M298.5 229.3l-.4-5.4-1.2-5.5-1.9-5.2-2.6-4.9-3.2-4.4-3.9-4-4.5-3.4-4.8-2.7-5.2-2-5.3-1.3-5.5-.5-5.5 .3-5.7 1.1-5.2 1.8-4.9 2.6-4.5 3.2" fill="none" stroke="#000" stroke-width=".31" stroke-dasharray="1.3 .6"/>
<path d="M53.6 152.2l9.1-3.6" fill="none" stroke="#000" stroke-width=".31" stroke-dasharray="1.3 .6" stroke-dashoffset=".5"/>
<path d="M84.9 85.3h60M144.9 151.3h-60" fill="none" stroke="#000" stroke-width=".31" stroke-dasharray="15.2 1.3 1.3 1.3" stroke-dashoffset="6.2"/>
<path d="M144.9 85.3v66M84.9 151.3v-66" fill="none" stroke="#000" stroke-width=".31" stroke-dasharray="15.2 1.3 1.3 1.3" stroke-dashoffset="3.2"/>
<path d="M320.3 99.9h33.8" fill="none" stroke="#000" stroke-width=".31" stroke-dasharray="15.2 1.3 1.3 1.3" stroke-dashoffset=".2"/>
<path d="M354.1 99.9l-16.9 36.8M337.2 136.7l-16.9-36.8" fill="none" stroke="#000" stroke-width=".31" stroke-dasharray="15.2 1.3 1.3 1.3" stroke-dashoffset="6.4"/>
<g font-size="8.5">
<text x="73.1" y="74.1">B</text>
<text x="93.7" y="79">C</text>
<text x="44.3" y="154.7">A</text>
<text x="103.2" y="169.9">C</text>
<text x="242.9" y="254">DETAIL A</text>
<text x="238.2" y="263.4">SCALE 4 : 1</text>
<text x="348.1" y="261.9">B</text>
</g>
<text font-size="6.8" x="406.4" y="262">A</text>
<text font-size="4.9" x="363" y="243.1">BACK HOUSING</text>
<g font-size="4.2">
<text x="109.3" y="54.3">229.03</text>
<text x="193.9" y="58.6">3X 43.60±0.20</text>
<text x="117" y="60.2">2-5</text>
<text x="202.5" y="64.5">3-1-X</text>
<text x="104" y="69.5">120.00±0.15</text>
<text x="332" y="67">4-2</text>
<text x="121.2" y="75.4">2-6</text>
<text x="201.8" y="72.8">4X 18.60</text>
<text x="265.2" y="76.2">4-1-X</text>
<text x="327.4" y="72.3">67.59±0.10</text>
<text x="205" y="78.4">3-2-X</text>
<text x="252.9" y="81.8">3X</text>
<text x="263.8" y="81.8">3.30±0.20</text>
<text x="173.6" y="98.6">132.00±0.15</text>
<text x="188.2" y="105.6">2-7</text>
<text x="192.3" y="117.7">148.53</text>
<text x="253" y="119">73.60±0.10</text>
<text x="39.8" y="122.5">45.45</text>
<text x="267.2" y="125.2">4-3</text>
<text x="35.1" y="128.6">2-3</text>
<text x="191.4" y="129.4">2-4</text>
<text x="173.7" y="166.1">+0.20</text>
<text x="154.6" y="168.4">4X</text>
<text x="165.5" y="168.4">2.40</text>
<text x="174.3" y="170.3">-0.08</text>
<text x="186.6" y="169">2-2-X</text>
<text x="210.9" y="168.9">A</text>
<text x="234.6" y="169.9">0.4</text>
<text x="245.1" y="169.9">3-3</text>
<text x="151" y="180.1">B</text>
<text x="183.5" y="209.9">2-1</text>
<text x="201.7" y="209.8">0.40</text>
<text x="213.1" y="209.8">A</text>
<text x="219.8" y="209.8">B</text>
<text x="360.8" y="260.8">310-019543</text>
</g>
<g font-size="3.4">
<text x="347" y="232.9">TITLE:</text>
<text x="348.1" y="254.7">SIZE</text>
<text x="357.4" y="255">DWG. NO.</text>
<text x="405.7" y="255">REV</text>
<text x="355.2" y="268.1">SCALE: 1:2</text>
<text x="388.5" y="267.9">SHEET 2 OF 4</text>
</g>
<g font-size="3.2">
<text x="38.3" y="6.7">8</text>
<text x="90.2" y="6.7">7</text>
<text x="139.7" y="6.5">6</text>
<text x="190" y="6.5">5</text>
<text x="240.4" y="6.5">4</text>
<text x="290.4" y="6.7">3</text>
<text x="340.4" y="6.5">2</text>
<text x="391.9" y="6.7">1</text>
<text x="10.9" y="41.6">D</text>
<text x="418.9" y="40.7">D</text>
<text x="10.9" y="106.3">C</text>
<text x="418.4" y="106.4">C</text>
<text x="10.8" y="170.2">B</text>
<text x="419.4" y="170.6">B</text>
<text x="10.8" y="237.2">A</text>
<text x="418.6" y="236.8">A</text>
<text x="38.8" y="273.8">8</text>
<text x="90.4" y="273.8">7</text>
<text x="140.2" y="273.8">6</text>
<text x="190.1" y="273.9">5</text>
<text x="240.5" y="273.8">4</text>
<text x="289" y="273.9">3</text>
<text x="339.1" y="273.8">2</text>
<text x="391.4" y="274.1">1</text>
</g>
<text font-size="2.1" x="371" y="226.1">PRODUCT DEVELOPMENT</text>
<g font-size="1.8">
<text x="348.8" y="222.1">1511 6th AVE. 4th FLOOR</text>
<text x="348.8" y="223.8">SEATTLE, WA 98101</text>
<text x="348.8" y="225.6">PHONE: 206.381.0898</text>
<text x="348.8" y="227.3">www.synapse.com</text>
</g>
</svg>
